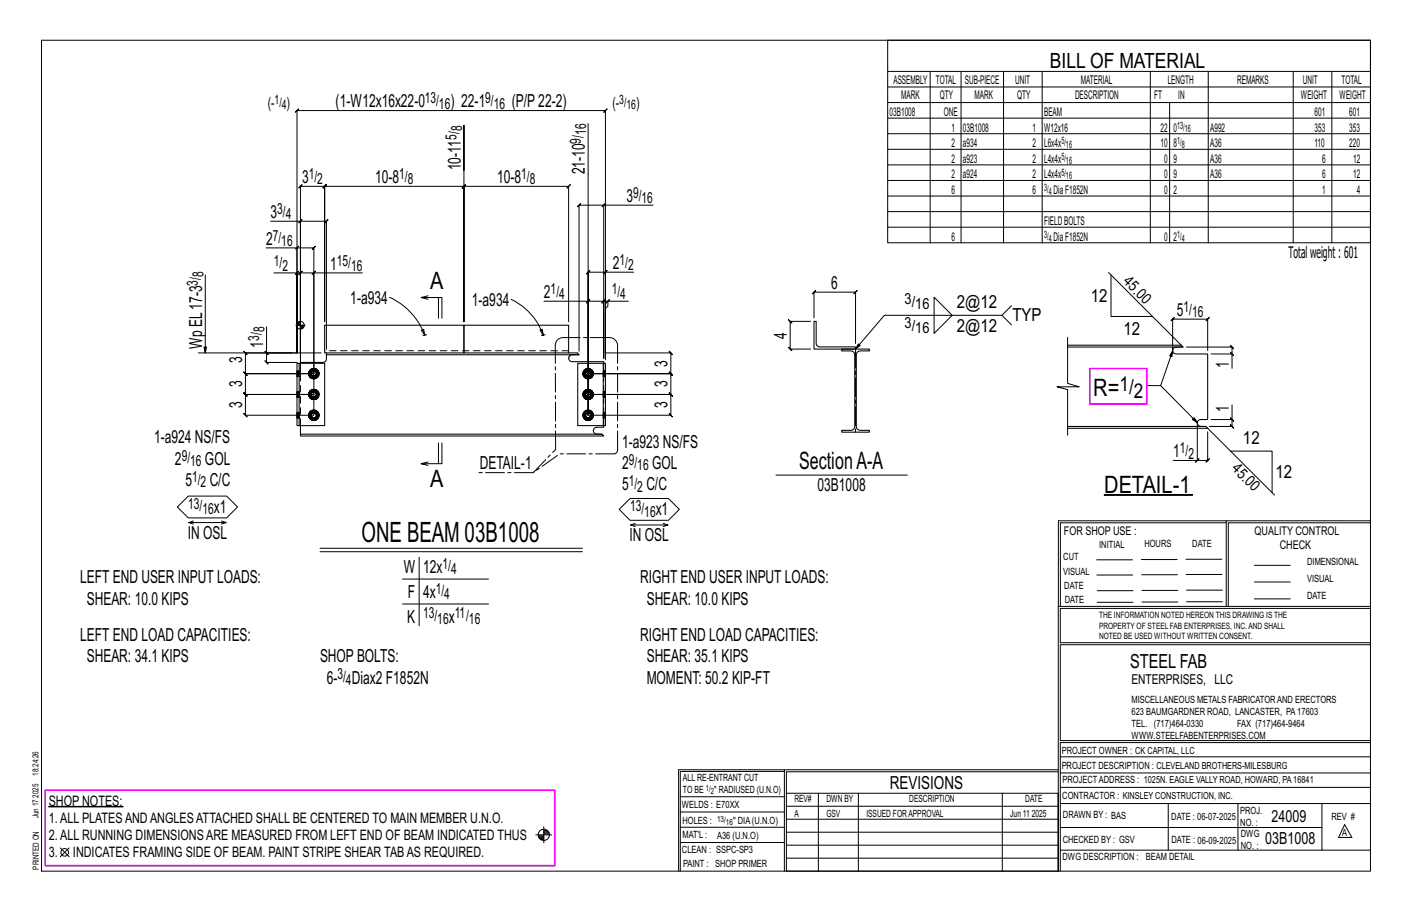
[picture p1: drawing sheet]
<svg xmlns="http://www.w3.org/2000/svg" width="432mm" height="279mm" viewBox="0 0 432 279" stroke-linecap="round" stroke-linejoin="round" font-family="sans-serif">
<path d="M337.7 151.2h27v.2h-27zM14.9 246.5h22.7v.2h-22.7z" fill="#000" stroke="#000" stroke-width=".31"/>
<g fill="none" stroke="#000" stroke-width=".31">
<path d="M12.7 12.3h406.4v254h-406.4zM271.5 12.3h147.6v61.9h-147.6zM179.9 37.8v89.1v-43.7l-.5 .5 1-1-.5 .5h5.2M271.5 21.8h147.6M271.5 26.6h147.6M271.5 31.4h147.6M271.5 36.1h147.6M284.5 21.8v52.4M293.9 21.8v52.4M306.9 21.8v52.4M318.7 21.8v52.4M351.8 21.8v52.4"/>
<path d="M357.7 31.4v42.8M369.5 21.8v52.4M395.5 21.8v52.4M407.3 21.8v52.4M141.9 52.1v-13.8v60.1M271.5 40.9h147.6M271.5 45.6h147.6M271.5 50.4h147.6M271.5 55.2h147.6M271.5 59.9h147.6M81.4 75.8h9.4v32.1v-24.5h-7M82.7 67.6h9.2v42.1"/>
<path d="M90.3 76.3l1-1zM90.8 75.8h5.2l-.5 .5 1-1-.5 .5v51.1h-20.9l.5 .5-1-1 .5 .5v-6.3l.5 .5-1-1 .5 .5h20.9h-20.9l.5 .5-1-1 .5 .5v-6.4l.5 .5-1-1 .5 .5h20.9v-30.8h14.9M91.9 67.6l-.5 .5 1-1zM91.9 67.6h7.9l-.5 .5 1-1-.5 .5v39.2M184.1 63.2l1-1zM184.6 62.7h-7.5l.5-.5-1 1 .5-.5v44.7M199.7 62.7h-15.1v46.8M271.5 64.7h147.6M271.5 69.5h147.6M62.8 84.1v23.8l-.4-1.8h.8l-.4 1.8M81.5 99.9v8h16.7M90.5 99.4h2.8"/>
<path d="M90.8 83.4l-.5 .5 1-1zM90.8 83.4h1.1l-.5 .5 1-1-.5 .5v30.8M90.8 98.9v.5M91 98.6v.8M91.2 98.4v1M91.5 98.3v1.1M91.7 98.3v1.1M91.9 98v8.8M92.1 99.4v1.2M92.3 99.4v1.1M92.5 99.4v1M92.7 99.4v.8"/>
<path d="M92.9 99.4v.5M96 83.4l.5-.5-1 1zM96 83.4h-4.1l.5-.5-1 1 .5-.5v24.5v-50.9l-.5 .5 1-1-.5 .5h7.4l-.5 .5 1-1-.5 .5v41.4v-41.4l-.5 .5 1-1-.5 .5h42.6l-.5 .5 1-1-.5 .5v41.4v-41.4l-.5 .5 1-1-.5 .5h32l-.5 .5 1-1-.5 .5v41.4M119.1 90.9a20.6 20.6 0 0 1 10.8 11.5M130.9 91.5l-2.1-.6h6.3v6.4M130.9 90.4l-2.1 .5M134.1 90.9v6.4M156.3 91.5a19.2 19.2 0 0 1 9.8 10.9M179.9 92.1l-.5 .5 1-1zM179.9 92.1h4.7l-.5 .5 1-1-.5 .5v17.4M185.1 83.2l.5-.5-1 1zM185.9 92.1h-1.3l.5-.5-1 1 .5-.5v17.4"/>
<path d="M186.4 91.6l-1 1zM192.2 92.1h-6.3v1.5l-.8 .7v15.7M193.8 83.2h-8.7v24.7h20l-.5-.5 1 1-.5-.5v6.3l-.5-.5 1 1-.5-.5h-25.2h25.2l-.5-.5 1 1-.5-.5v6.4l-.5-.5 1 1-.5-.5h-25.2h25.2l-.5-.5 1 1-.5-.5v6.3l-.5-.5 1 1-.5-.5h-25.2v-34.8h-13.6M247.9 98.2h-6.3l-.5-.5 1 1-.5-.5v8.5l-.5-.5 1 1-.5-.5h6.3M248.9 97.2v-7.9l-.5 .5 1-1-.5 .5h12.7l-.5 .5 1-1-.5 .5v15.7M285.7 90.9l5.5 5.5-5.5 5.5zM306.4 96.4l2.9 2.9M309.3 93.5l-2.9 2.9h-36l-8.8 10.3 .9-1.6 .6 .5-1.5 1.1M339 83.3l22.2 22.2M339.8 84v12.7h12.7M60.7 107.9h30.1v-74.1l-.5 .5 1-1-.5 .5h94.3l-.5 .5 1-1-.5 .5v74.1M81 107.4l1 1z"/>
<path d="M81.5 107.9v2.9l-.5-.5 1 1-.5-.5h9.3M89.2 107.9h-14.1l-.5-.5 1 1-.5-.5v6.3l-.5-.5 1 1-.5-.5h20.9M94.5 114.2h.5M94.6 113.7l.4 .1v.4M94.9 115.3l.5 .3M95 114.2v.4l-.4 .2M95 113.8l.3-.3-.4-.3a1.52 1.52 0 0 0 0 2.1l.4-.3-.3-.4M95.3 115l.3 .2-.2 .4 .6 .2M95.4 119.2l-.5 .3M95.4 112.8l-.5 .4M95.6 115.2l.4 .1v.5l.6-.2M96 119.1l-.6 .1 .2 .4-.3 .3"/>
<path d="M96 119.6h.4l.2-.4 .5 .3-.4 .4M96 112.7l-.6 .1 .2 .5-.3 .2M96 113.2l.4 .1 .2-.5 .5 .4-.4 .3M96.4 119.6l.3 .3 .3 .7h.5l-.1 .6M96.4 113.3l.3 .2 .3 .7h.5l-.1 .6M96.6 119.2l-.6-.1v.5h-.4M96.6 112.8l-.6-.1v.5l-.4 .1M96.7 115l.4 .3-.5 .3-.2-.4-.4 .1M96.9 114.6l.5 .2-.3 .5M97 114.2l-.3 .8-.3 .2M97.1 119.5l.3 .5-.5 .2M97.1 113.2l.3 .5-.5 .1"/>
<path d="M97.4 113.7l.1 .5M128.9 101l.7-.3 .3 1.7zM129.9 102.4l-.6 .1M130.5 102.4h-.6M165.1 100.9l.7-.2 .3 1.7zM166.1 102.4l-.6 .1M166.7 102.4h-.6M178.3 114.2h.5M178.4 113.7l.5 .1-.1 .4M178.8 115.3l.5 .3M178.8 114.2l.1 .4-.5 .2M178.9 113.8l.2-.3-.3-.3a1.52 1.52 0 0 0 0 2.1l.3-.3-.2-.4"/>
<path d="M179.1 115l.4 .2-.2 .4 .6 .2M179.3 112.8l-.5 .4M179.3 119.2l-.5 .3M179.5 115.2l.4 .1v.5l.5-.2M179.9 112.7l-.6 .1 .2 .5-.4 .2M179.9 113.2l.4 .1 .1-.5 .5 .4-.3 .3M179.9 119.1l-.6 .1 .2 .4-.4 .3M179.9 119.6h.4l.1-.4 .5 .3-.3 .4M180.3 113.3l.3 .2 .3 .7h.5l-.1 .6M180.3 119.6l.3 .3 .3 .7h.5l-.1 .6M180.4 112.8l-.5-.1v.5l-.4 .1M180.4 119.2l-.5-.1v.5h-.4"/>
<path d="M180.6 115l.3 .3-.5 .3-.1-.4-.4 .1M180.8 114.6l.5 .2-.4 .5M180.9 114.2l-.3 .8-.3 .2M180.9 113.2l.4 .5-.5 .1M180.9 119.5l.4 .5-.5 .2M181.3 113.7l.1 .5M326.5 103.1v14.1l3.5 1h-6.7l3.2 .9v13.9M354.9 117.9l11.3 11.3-1.5-1 .5-.5 1 1.5M358.6 107.2l-.9 1.6 .7 .2 .2-1.8-3.7 10.7h-4.2M362.8 106.1h14l-.5-.5 1 1-.5-.5v2.1M369.3 107.1v-9.5l.5-.5-1 1 .5-.5h-10.7l.5-.5-1 1 .5-.5v9.5M370.4 108.2h6.4v4.4"/>
<path d="M376.3 107.7l1 1zM94.5 126.9h.5M94.5 120.6h.5M94.6 126.4l.4 .1v.4M94.6 120l.4 .2v.4M94.9 128l.5 .3M94.9 121.7l.5 .3M95 126.9v.4l-.4 .2M95 120.6v.4l-.4 .2M95 126.5l.3-.3-.4-.3a1.52 1.52 0 0 0 0 2.1l.4-.3-.3-.4M95 120.2l.3-.3-.4-.4a1.52 1.52 0 0 0 0 2.2l.4-.4-.3-.3M95.3 127.7l.3 .2-.2 .4 .6 .2"/>
<path d="M95.3 121.3l.3 .2-.2 .5 .6 .1M95.4 125.5l-.5 .4M95.6 127.9l.4 .1v.5l.6-.2M95.6 121.5l.4 .1v.5l.6-.1M96 125.4l-.6 .1 .2 .5-.3 .2M96 125.9l.4 .1 .2-.5 .5 .4-.4 .3M96.4 126l.3 .2 .3 .7h.5l-.1 .6M96.6 125.5l-.6-.1v.5l-.4 .1M96.7 127.7l.4 .3-.5 .3-.2-.4-.4 .1M96.7 121.3l.4 .4-.5 .3-.2-.5-.4 .1M96.9 127.3l.5 .2-.3 .5M96.9 121l.5 .2-.3 .5"/>
<path d="M97 126.9l-.3 .8-.3 .2M97 120.6l-.3 .7-.3 .2M97.1 125.9l.3 .5-.5 .1M97.4 126.4l.1 .5M97.4 120l.1 .6M134.1 135.4v6.3M135.1 135.4v6.3h-6.3l2.1 .6M178.3 126.9h.5M178.3 120.6h.5M178.4 120l.5 .2-.1 .4M178.4 126.4l.5 .1-.1 .4M178.8 121.7l.5 .3"/>
<path d="M178.8 128l.5 .3M178.8 120.6l.1 .4-.5 .2M178.8 126.9l.1 .4-.5 .2M178.9 120.2l.2-.3-.3-.4a1.52 1.52 0 0 0 0 2.2l.3-.4-.2-.3M178.9 126.5l.2-.3-.3-.3a1.52 1.52 0 0 0 0 2.1l.3-.3-.2-.4M179.1 121.3l.4 .2-.2 .5 .6 .1M179.1 127.7l.4 .2-.2 .4 .6 .2M179.3 125.5l-.5 .4M179.5 121.5l.4 .1v.5l.5-.1M179.5 127.9l.4 .1v.5l.5-.2M179.9 125.4l-.6 .1 .2 .5-.4 .2M179.9 125.9l.4 .1 .1-.5 .5 .4-.3 .3"/>
<path d="M180.3 126l.3 .2 .3 .7h.5l-.1 .6M180.4 125.5l-.5-.1v.5l-.4 .1M180.6 121.3l.3 .4-.5 .3-.1-.5-.4 .1M180.6 127.7l.3 .3-.5 .3-.1-.4-.4 .1M180.8 121l.5 .2-.4 .5M180.8 127.3l.5 .2-.4 .5M180.9 120.6l-.3 .7-.3 .2M180.9 126.9l-.3 .8-.3 .2M180.9 125.9l.4 .5-.5 .1M181.3 120l.1 .6M181.3 126.4l.1 .5M366.1 129.3v11.5h-7.3"/>
<path d="M369.3 132v8.8l.5-.5-1 1 .5-.5h-3.2M369.3 130.9l20.5 20.5M376.3 127.7l1 1zM376.3 137.9h12.7v12.7M376.8 123.8v4.4h-6.4M376.8 128.2v2.2l-.5-.5 1 1-.5-.5h-7M54.2 155l3.4-3.4h11.7l3.3 3.4-3.3 3.3h-11.7zM57.7 159.7h11.5l-1.5 .5M59.2 159.3l-1.5 .4 1.5 .5M67.7 159.3l1.5 .4M130.9 141.2l-2.1 .5M189.3 155.7l3.4-3.3h11.7l3.3 3.3-3.3 3.3h-11.7z"/>
<path d="M237.3 145.2h40.2M365.6 141.3l1-1zM375 159.8h-50.7v25.6M375 159.2h-51.3l-.1 107.1M419.1 159.2h-44.1v26.2M419.1 159.8h-43.5v25.6M97.9 167.6h80.2M97.9 168.7h80.2M123.1 177h26.3M128.2 170.3v21M192.8 160.5h11.5l-1.5 .5M194.3 160l-1.5 .5 1.5 .5"/>
<path d="M202.8 160l1.5 .5M335.4 171.1h10.9M335.4 175.8h11M349 171h11M349.1 175.7h11M362.7 171h10.9M362.7 175.6h11M383.6 172.8h11M383.6 177.9h11M123.1 184.6h26.3M323.7 185.4h95.4M335.5 184.1h11"/>
<path d="M335.5 180.6h11M349.2 184h11M349.2 180.5h11M362.9 180.4h10.9M362.9 184h10.9M383.6 183.1h11M419.1 186h-94.9v10.5h94.9M419.1 197.1h-94.9v29.3h94.9v.6h-94.9v39.3M239.9 235.8h-31.9v30.5M239.9 235.3h-32.4v31M323.6 235.3h-83.7v31M323.6 235.9h-83.1v6.6"/>
<path d="M324.2 236.3h94.9M324.2 231.4h94.9M18.4 259.2l2.7 2.7M21.1 259.2l-2.7 2.7M163.8 255.2h5M164.6 255.5h1.7M164.7 255.8h1.6M164.8 256.1h1.5M165 256.4h1.3M165.4 256.6h.9M166.3 252.8v4.9M166.3 254.1h1.3"/>
<path d="M166.3 253.8h.9M166.3 254.6h1.6M166.3 254.3h1.5M166.3 254.9h1.7M208 252.9h31.9M208 257.5h31.9M208 243.6h31.9M208 248.2h31.9M240.5 242.5h83.1v23.8h-83.1zM240.5 258.4h83.1M240.5 254.4h83.1M240.5 250.4h83.1"/>
<path d="M240.5 246.5h83.1M250.3 242.5v23.8M262.5 242.5v23.8M306.5 242.5v23.8M324.2 253h80.1M324.2 245.6h94.9M324.2 259.9h94.9M324.2 240.7h94.9M357.3 245.6v14.3M378.6 245.6v14.3M404.3 245.6v14.3M411.2 252.1l2.2 3.9h-4z"/>
<path d="M240.5 262.3h83.1"/>
<circle cx="91.9" cy="99.4" r="1.16"/>
<circle cx="166.3" cy="255.2" r="1.71"/>
<circle cx="19.8" cy="260.6" r="1.17"/>
</g>
<path d="M333.3 112.7h17.4v10.8h-17.4zM13.8 241.6h155.8v23h-155.8z" fill="none" stroke="#f0f" stroke-width=".5"/>
<g fill="none" stroke="#000" stroke-width=".32">
<path d="M99.3 99.4h42.6v8.5h-42.6zM141.9 99.4h32v8.5h-32zM248.9 98.2h.7v6.8a1.06 1.06 0 0 0 1 1h11v.7h-12.7zM90.8 111.1h.7v19h-.7zM91.5 111.1h7.8v19h-7.8M99.8 107.9v.5h77.3l-.6-.5h-2.6M99.8 108.4v1.3a1.06 1.06 0 0 1-1 1.1h-6.9v.3M177.1 108.4h-2.1a1.06 1.06 0 0 0-1.1 1.1 1.06 1.06 0 0 0 1.1 1.1h9.6v.5M184.5 111.1h.6v19h-.6zM184.5 111.1h-7.8v19h7.8M257.4 106.7h8.5v.6h-2.9a1.16 1.16 0 0 0-1.1 1.1v22a1.16 1.16 0 0 0 1.1 1.1h2.9v.6h-8.5v-.6h2.8a1.16 1.16 0 0 0 1.2-1.1v-22a1.16 1.16 0 0 0-1.2-1.1h-2.8zM326.5 105.5h34.7l.6 .6h-35.3"/>
<path d="M361.8 106.1h-2.1a1.06 1.06 0 0 0-1.1 1 1.06 1.06 0 0 0 1.1 1.1h9.6v20h-2.1a1.06 1.06 0 0 0-1.1 1.1 1.06 1.06 0 0 0 1.1 1.1h1.6M91.9 132.7h92.2l.5 .6h-92.7zM91.9 130.1v2.6M184.6 130.1v.5h-2.1a1.06 1.06 0 0 0-1.1 1.1 1.06 1.06 0 0 0 1.1 1h1.6M326.5 130.4h42.3l.5 .5h-42.8"/>
</g>
<g fill="none" stroke="#000" stroke-width=".31" stroke-dasharray="2 1.4">
<path d="M90.8 120v-.2h.7v.2M90.8 119.8h.7M90.8 115l.7 .1zM90.8 115v-.2M90.8 114.6v.2h.7v.2M90.8 114.2v-.3h.7v.3M90.8 113.9v-.3h.7v.3M90.8 113.6v-.2h.7v.2M90.8 113.4h.7M91.5 114.6v-.4h-.7v.4h.7v.2M91.9 111.1v19M94.4 114.2l.1 .6z"/>
<path d="M94.5 114.2l.1 .6zM94.5 114.2l.7-1.3-.7 1.3 .7 1.4-.7-1.4h.5M94.5 120l-.1 .6zM94.5 113.6l-.1 .6zM94.5 114.8l.4 .6zM94.6 114.8l.4-.2v-.4M94.6 113.7l.4 .1v.4M94.9 119.5l-.4 .5zM94.9 119.5l.5-.4zM94.9 113.1l-.4 .5zM94.9 115.4l.5 .3zM94.9 113.1l.5-.3z"/>
<path d="M94.9 119.5l.5-.3zM94.9 119.5l.5-.3M94.9 115.3l.5 .3zM94.9 115.3l.5 .3M94.9 113.2l.5-.4zM94.9 113.2l.5-.4M95 114.6l.6 .6M95 113.8l.6-.5M95.2 114.2l.1 .4zM95.2 119.3h1.5zM95.2 115.6h1.5zM95.2 112.9h1.5z"/>
<path d="M95.3 119.9l-.4-.4-.4 1.1 .1-.6v1.2l.3 .5-.3-.5 .3 .5 .4-.4M95.3 113.5l-.4-.3-.4 1 .1-.5v1.1l.3 .5-.3-.5 .3 .5 .4-.3M95.3 113.8l-.1 .4zM95.3 114.6l.3 .3zM95.3 113.8l.3-.3zM95.4 119.1l.6-.1zM95.4 115.7l.6 .1zM95.4 112.8l.6-.2zM95.6 119.9l.4-.1zM95.6 115.2l.4 .1v.5l-.6-.2 .6 .2-.6-.2zM95.6 114.9l.4 .1zM95.6 113.5l.4-.1z"/>
<path d="M96 119.1l-.6 .1 .6-.1-.6 .1 .2 .4h.4M96 119.8l.4 .1zM96 119.1l.6 .1-.6-.1 .6 .1-.2 .4h-.4zM96 119l.6 .1zM96 112.7l-.6 .1 .6-.1-.6 .1 .2 .5 .4-.1M96 115.8l.6-.1zM96 115.8l.6-.2zM96 115.8l.6-.2M96 115.3l.4-.1 .2 .4M96 115l.4-.1zM96 113.4l.4 .1zM96 112.7l.6 .1-.6-.1 .6 .1-.2 .5-.4-.1z"/>
<path d="M96 112.6l.6 .2zM96.4 119.9l.3 .3zM96.4 119.6l.3 .3M96.4 115.2l.3-.2M96.4 114.9l.3-.3zM96.4 113.5l.3 .3zM96.4 113.3l.3 .2M96.6 119.2l.5 .3zM96.6 119.2l.5 .3M96.6 115.6l.5-.3zM96.6 115.6l.5-.3M96.6 112.8l.5 .4z"/>
<path d="M96.6 112.8l.5 .4M96.6 119.1l.5 .4zM96.6 115.7l.5-.3zM96.6 112.8l.5 .3zM96.7 113.8l.1 .4zM96.7 119.3l.8 1.3zM96.7 112.9l.8 1.3zM96.8 114.2l-.1 .4zM96.9 114.6l.5 .2-.3 .5M96.9 113.8l.5-.1-.3-.5M97.1 119.5l-.4 .4 .3 .7h.5l-.1 .6M97.1 115.3l-.4-.3 .3-.8"/>
<path d="M97.1 113.2l-.4 .3 .3 .7h.5l-.1 .6M97.1 119.5l.4 .5zM97.1 113.1l.4 .5zM97.4 113.7l.1 .5zM97.4 113.7l.1 .5M97.5 120l.1 .6zM97.5 114.8l-.4 .6zM97.5 113.6l.1 .6zM97.5 114.2l-.8 1.4zM97.6 114.2l-.1 .6zM173.9 107.2h-74.6M178.3 114.2l.1 .6z"/>
<path d="M178.3 114.2l.8-1.3-.8 1.3 .8 1.4-.8-1.4h.5M178.4 113.6l-.1 .6zM178.4 114.8l.3 .6zM178.4 120l-.1 .6zM178.4 114.8l.5-.2-.1-.4M178.4 113.7l.5 .1-.1 .4M178.7 113.1l-.3 .5zM178.7 115.4l.5 .3zM178.7 113.1l.5-.3zM178.7 119.5l-.3 .5zM178.7 119.5l.5-.4zM178.8 115.3l.5 .3z"/>
<path d="M178.8 115.3l.5 .3M178.8 113.2l.5-.4zM178.8 113.2l.5-.4M178.8 119.5l.5-.3zM178.8 119.5l.5-.3M178.9 114.6l.6 .6M178.9 113.8l.6-.5M179.1 114.2l.1 .4zM179.1 115.6h1.5zM179.1 112.9h1.5zM179.1 119.3h1.5zM179.1 113.5l-.3-.3-.5 1 .1-.5v1.1l.4 .5-.4-.5 .4 .5 .3-.3"/>
<path d="M179.1 119.9l-.3-.4-.5 1.1 .1-.6v1.2l.4 .5-.4-.5 .4 .5 .3-.4M179.2 113.8l-.1 .4zM179.2 114.6l.3 .3zM179.2 113.8l.3-.3zM179.2 115.7l.7 .1zM179.2 112.8l.7-.2zM179.2 119.1l.7-.1zM179.5 115.2l.4 .1v.5l-.6-.2 .6 .2-.6-.2zM179.5 114.9l.4 .1zM179.5 113.5l.4-.1zM179.5 119.9l.4-.1zM179.9 112.7l-.6 .1 .6-.1-.6 .1 .2 .5 .4-.1"/>
<path d="M179.9 115.8l.6-.1zM179.9 115.8l.5-.2zM179.9 115.8l.5-.2M179.9 115.3l.4-.1 .1 .4M179.9 115l.4-.1zM179.9 113.4l.4 .1zM179.9 112.7l.5 .1-.5-.1 .5 .1-.1 .5-.4-.1zM179.9 112.6l.6 .2zM179.9 119.1l-.6 .1 .6-.1-.6 .1 .2 .4h.4M179.9 119.8l.4 .1zM179.9 119.1l.5 .1-.5-.1 .5 .1-.1 .4h-.4zM179.9 119l.6 .1z"/>
<path d="M180.3 115.2l.3-.2M180.3 114.9l.2-.3zM180.3 113.5l.2 .3zM180.3 113.3l.3 .2M180.3 119.9l.2 .3zM180.3 119.6l.3 .3M180.4 115.6l.5-.3zM180.4 115.6l.5-.3M180.4 112.8l.5 .4zM180.4 112.8l.5 .4M180.4 119.2l.5 .3zM180.4 119.2l.5 .3"/>
<path d="M180.5 115.7l.5-.3zM180.5 112.8l.5 .3zM180.5 119.1l.5 .4zM180.5 113.8l.1 .4zM180.6 112.9l.8 1.3zM180.6 119.3l.8 1.3zM180.6 114.2l-.1 .4zM180.8 114.6l.5 .2-.4 .5M180.8 113.8l.5-.1-.4-.5M180.9 115.3l-.3-.3 .3-.8M180.9 113.2l-.3 .3 .3 .7h.5l-.1 .6M180.9 119.5l-.3 .4 .3 .7h.5l-.1 .6"/>
<path d="M181 113.1l.3 .5zM181 119.5l.3 .5zM181.3 113.7l.1 .5zM181.3 113.7l.1 .5M181.3 114.8l-.3 .6zM181.3 113.6l.1 .6zM181.3 120l.1 .6zM181.4 114.2l-.8 1.4zM181.4 114.2l-.1 .6zM184.5 113.4h.7zM184.5 113.9v.3h.7v-.3h-.7v-.3M184.5 119.7l.7 .1z"/>
<path d="M185.2 113.4v.2M185.2 113.9v-.3h-.7v-.2M185.2 114.2v.4h-.7v-.4M185.2 114.6v.2h-.7v-.2M185.2 114.8v.2h-.7v-.2M185.2 115h-.7M185.2 119.8v.2M90.8 127.7l.7 .1zM90.8 127.7v-.2M90.8 127.3v.2h.7v.2M90.8 126.9v-.3h.7v.3M90.8 126.6v-.3h.7v.3"/>
<path d="M90.8 126.3v-.2h.7v.2M90.8 126.1h.7M90.8 121.4h.7zM90.8 121.4v-.2M90.8 120.9v.3h.7v.2M90.8 120.6v-.3h.7v.3M90.8 120.3v-.3h.7v.3M91.5 127.3v-.4h-.7v.4h.7v.2M91.5 120.9v-.3h-.7v.3h.7v.3M94.4 126.9l.1 .6zM94.4 120.6l.1 .6zM94.5 126.9l.1 .6z"/>
<path d="M94.5 126.9l.7-1.3-.7 1.3 .7 1.4-.7-1.4h.5M94.5 120.6l.1 .6zM94.5 120.6l.7-1.3-.7 1.3 .7 1.3-.7-1.3h.5M94.5 126.3l-.1 .6zM94.5 127.5l.4 .6zM94.5 121.2l.4 .5zM94.6 127.5l.4-.2v-.4M94.6 126.4l.4 .1v.4M94.6 121.2l.4-.2v-.4M94.6 120l.4 .2v.4M94.9 125.8l-.4 .5zM94.9 128.1l.5 .3z"/>
<path d="M94.9 125.8l.5-.3zM94.9 121.7l.5 .4zM94.9 128l.5 .3zM94.9 128l.5 .3M94.9 125.9l.5-.4zM94.9 125.9l.5-.4M94.9 121.7l.5 .3zM94.9 121.7l.5 .3M95 127.3l.6 .6M95 126.5l.6-.5M95 121l.6 .5M95 120.2l.6-.6"/>
<path d="M95.2 126.9l.1 .4zM95.2 120.6l.1 .4zM95.2 128.3h1.5zM95.2 125.6h1.5zM95.2 121.9h1.5zM95.3 126.2l-.4-.3-.4 1 .1-.5v1.1l.3 .5-.3-.5 .3 .5 .4-.3M95.3 126.5l-.1 .4zM95.3 127.3l.3 .3zM95.3 126.5l.3-.3zM95.3 120.2l-.1 .4zM95.3 121l.3 .3zM95.3 120.2l.3-.3z"/>
<path d="M95.4 128.4l.6 .1zM95.4 125.5l.6-.2zM95.4 122.1l.6 .1zM95.6 127.9l.4 .1v.5l-.6-.2 .6 .2-.6-.2zM95.6 127.6l.4 .1zM95.6 126.2l.4-.1zM95.6 121.5l.4 .1v.5l-.6-.1 .6 .1-.6-.1zM95.6 121.3l.4 .1zM96 125.4l-.6 .1 .6-.1-.6 .1 .2 .5 .4-.1M96 128.5l.6-.1zM96 128.5l.6-.2zM96 128.5l.6-.2"/>
<path d="M96 128l.4-.1 .2 .4M96 127.7l.4-.1zM96 126.1l.4 .1zM96 125.4l.6 .1-.6-.1 .6 .1-.2 .5-.4-.1zM96 125.3l.6 .2zM96 122.2l.6-.1zM96 122.1l.6-.1zM96 122.1l.6-.1M96 121.6l.4-.1 .2 .5M96 121.4l.4-.1zM96.4 127.9l.3-.2M96.4 127.6l.3-.3z"/>
<path d="M96.4 126.2l.3 .3zM96.4 126l.3 .2M96.4 121.5l.3-.2M96.4 121.3l.3-.3zM96.6 128.3l.5-.3zM96.6 128.3l.5-.3M96.6 125.5l.5 .4zM96.6 125.5l.5 .4M96.6 122l.5-.3zM96.6 122l.5-.3M96.6 128.4l.5-.3zM96.6 125.5l.5 .3z"/>
<path d="M96.6 122.1l.5-.4zM96.7 126.5l.1 .4zM96.7 120.2l.1 .4zM96.7 125.6l.8 1.3zM96.8 126.9l-.1 .4zM96.8 120.6l-.1 .4zM96.9 127.3l.5 .2-.3 .5M96.9 126.5l.5-.1-.3-.5M96.9 121l.5 .2-.3 .5M96.9 120.2l.5-.2-.3-.5M97.1 128l-.4-.3 .3-.8M97.1 125.9l-.4 .3 .3 .7h.5l-.1 .6"/>
<path d="M97.1 121.7l-.4-.4 .3-.7M97.1 125.8l.4 .5zM97.4 126.4l.1 .5zM97.4 126.4l.1 .5M97.4 120l.1 .6zM97.4 120l.1 .6M97.5 127.5l-.4 .6zM97.5 126.3l.1 .6zM97.5 121.2l-.4 .5zM97.5 126.9l-.8 1.4zM97.5 120.6l-.8 1.3zM97.6 126.9l-.1 .6z"/>
<path d="M97.6 120.6l-.1 .6zM178.3 120.6l.1 .6zM178.3 126.9l.1 .6zM178.3 120.6l.8-1.3-.8 1.3 .8 1.3-.8-1.3h.5M178.3 126.9l.8-1.3-.8 1.3 .8 1.4-.8-1.4h.5M178.4 121.2l.3 .5zM178.4 126.3l-.1 .6zM178.4 127.5l.3 .6zM178.4 121.2l.5-.2-.1-.4M178.4 120l.5 .2-.1 .4M178.4 127.5l.5-.2-.1-.4M178.4 126.4l.5 .1-.1 .4"/>
<path d="M178.7 121.7l.5 .4zM178.7 125.8l-.3 .5zM178.7 128.1l.5 .3zM178.7 125.8l.5-.3zM178.8 121.7l.5 .3zM178.8 121.7l.5 .3M178.8 128l.5 .3zM178.8 128l.5 .3M178.8 125.9l.5-.4zM178.8 125.9l.5-.4M178.9 121l.6 .5M178.9 120.2l.6-.6"/>
<path d="M178.9 127.3l.6 .6M178.9 126.5l.6-.5M179.1 120.6l.1 .4zM179.1 126.9l.1 .4zM179.1 121.9h1.5zM179.1 128.3h1.5zM179.1 125.6h1.5zM179.1 126.2l-.3-.3-.5 1 .1-.5v1.1l.4 .5-.4-.5 .4 .5 .3-.3M179.2 120.2l-.1 .4zM179.2 121l.3 .3zM179.2 120.2l.3-.3zM179.2 126.5l-.1 .4z"/>
<path d="M179.2 127.3l.3 .3zM179.2 126.5l.3-.3zM179.2 122.1l.7 .1zM179.2 128.4l.7 .1zM179.2 125.5l.7-.2zM179.5 121.5l.4 .1v.5l-.6-.1 .6 .1-.6-.1zM179.5 121.3l.4 .1zM179.5 127.9l.4 .1v.5l-.6-.2 .6 .2-.6-.2zM179.5 127.6l.4 .1zM179.5 126.2l.4-.1zM179.9 122.2l.6-.1zM179.9 122.1l.5-.1z"/>
<path d="M179.9 122.1l.5-.1M179.9 121.6l.4-.1 .1 .5M179.9 121.4l.4-.1zM179.9 125.4l-.6 .1 .6-.1-.6 .1 .2 .5 .4-.1M179.9 128.5l.6-.1zM179.9 128.5l.5-.2zM179.9 128.5l.5-.2M179.9 128l.4-.1 .1 .4M179.9 127.7l.4-.1zM179.9 126.1l.4 .1zM179.9 125.4l.5 .1-.5-.1 .5 .1-.1 .5-.4-.1zM179.9 125.3l.6 .2z"/>
<path d="M180.3 121.5l.3-.2M180.3 121.3l.2-.3zM180.3 127.9l.3-.2M180.3 127.6l.2-.3zM180.3 126.2l.2 .3zM180.3 126l.3 .2M180.4 122l.5-.3zM180.4 122l.5-.3M180.4 128.3l.5-.3zM180.4 128.3l.5-.3M180.4 125.5l.5 .4zM180.4 125.5l.5 .4"/>
<path d="M180.5 122.1l.5-.4zM180.5 128.4l.5-.3zM180.5 125.5l.5 .3zM180.5 120.2l.1 .4zM180.5 126.5l.1 .4zM180.6 125.6l.8 1.3zM180.6 120.6l-.1 .4zM180.6 126.9l-.1 .4zM180.8 121l.5 .2-.4 .5M180.8 120.2l.5-.2-.4-.5M180.8 127.3l.5 .2-.4 .5M180.8 126.5l.5-.1-.4-.5"/>
<path d="M180.9 121.7l-.3-.4 .3-.7M180.9 128l-.3-.3 .3-.8M180.9 125.9l-.3 .3 .3 .7h.5l-.1 .6M181 125.8l.3 .5zM181.3 120l.1 .6M181.3 126.4l.1 .5zM181.3 126.4l.1 .5M181.3 121.2l-.3 .5zM181.3 127.5l-.3 .6zM181.3 126.3l.1 .6zM181.4 120.6l-.8 1.3zM181.4 126.9l-.8 1.4z"/>
<path d="M181.4 120.6l-.1 .6zM181.4 126.9l-.1 .6zM184.5 120.3v.3h.7v-.3h-.7v-.3M184.5 126.1h.7zM184.5 126.6v.3h.7v-.3h-.7v-.3M184.6 130.1v-19M185.2 120.3v-.3h-.7v-.2M185.2 120.6v.3h-.7v-.3M185.2 120.9v.3h-.7v-.3M185.2 121.2v.2h-.7v-.2M185.2 121.4h-.7M185.2 126.1v.2"/>
<path d="M185.2 126.6v-.3h-.7v-.2M185.2 126.9v.4h-.7v-.4M185.2 127.3v.2h-.7v-.2M185.2 127.5v.2h-.7v-.2M185.2 127.7h-.7"/>
</g>
<path d="M172.2 103.2a2.38 2.38 0 0 0-2.4 2.4M186.2 103.2h-14M188.9 105.6a2.5 2.5 0 0 0-2.7-2.4M261.6 106.7v25.4M169.9 137.5l-.1-31.9M187.9 138.7h-16.7l-8.1 5.8 6.7-7M187.9 138.7l.8-.5 .2-.7M188.9 137.5v-31.9M163.1 144.5h-17" fill="none" stroke="#000" stroke-width=".31" stroke-dasharray="5.8 1 1 1"/>
<text font-size="8.6" x="110.6" y="165.6">ONE BEAM 03B1008</text>
<g font-size="7.3">
<text x="131.6" y="88.5">A</text>
<text x="334.3" y="121.1">R=</text>
<text x="244.4" y="143.5">SectionA-A</text>
<text x="131.6" y="148.9">A</text>
<text x="337.7" y="150.8">DETAIL-1</text>
</g>
<text font-size="6.4" x="321.1" y="20.7">BILL OF MATERIAL</text>
<g font-size="6.2">
<text x="342.4" y="119.4">1/</text>
<text x="346.7" y="121.6">2</text>
</g>
<text font-size="5.9" x="345.6" y="204.1">STEEL FAB</text>
<g font-size="5.5">
<text x="102.6" y="32.8">(1-W12x16x22-0</text>
<text x="137.7" y="32.8">) 22-1</text>
<text x="156.5" y="32.8">(P/P22-2)</text>
<text x="140.9" y="52.1" transform="rotate(-90 140.9 52.1)">10-11</text>
<text x="178.9" y="53.3" transform="rotate(-90 178.9 53.3)">21-10</text>
<text x="92.4" y="56">3</text>
<text x="114.7" y="56">10-8</text>
<text x="152" y="56">10-8</text>
<text x="191.5" y="61.7">3</text>
<text x="82.7" y="66.6">3</text>
<text x="81.4" y="74.8">2</text>
<text x="101" y="82.4">1</text>
<text x="187.4" y="82.2">2</text>
<text x="254.2" y="88.3">6</text>
<text x="107.1" y="92.8">1-a934</text>
<text x="144.3" y="93.4">1-a934</text>
<text x="166.3" y="91.1">2</text>
<text x="292.6" y="94.2">2@12</text>
<text x="333.6" y="92.2">12</text>
<text x="292.6" y="101.5">2@12</text>
<text x="309.6" y="98.2">TYP</text>
<text x="359.9" y="96.6">5</text>
<text x="61.8" y="106.8" transform="rotate(-90 61.8 106.8)">Wp EL17-3</text>
<text x="80.5" y="106.3" transform="rotate(-90 80.5 106.3)">1</text>
<text x="240.6" y="103.5" transform="rotate(-90 240.6 103.5)">4</text>
<text x="343.5" y="102.3">12</text>
<text x="74.1" y="111" transform="rotate(-90 74.1 111)">3</text>
<text x="204.2" y="112.1" transform="rotate(-90 204.2 112.1)">3</text>
<text x="375.8" y="112.6" transform="rotate(-90 375.8 112.6)">1</text>
<text x="74.1" y="118.4" transform="rotate(-90 74.1 118.4)">3</text>
<text x="204.2" y="118.4" transform="rotate(-90 204.2 118.4)">3</text>
<text x="74.1" y="124.8" transform="rotate(-90 74.1 124.8)">3</text>
<text x="204.2" y="124.8" transform="rotate(-90 204.2 124.8)">3</text>
<text x="375.8" y="125.8" transform="rotate(-90 375.8 125.8)">1</text>
<text x="47.1" y="135.5">1-a924 NS/FS</text>
<text x="190.2" y="136.8">1-a923 NS/FS</text>
<text x="380.1" y="135.9">12</text>
<text x="53.5" y="142.1">2</text>
<text x="62.7" y="142.1">GOL</text>
<text x="146.7" y="143.3">DETAIL-1</text>
<text x="190.2" y="143.3">2</text>
<text x="199.4" y="143.3">GOL</text>
<text x="358.8" y="139.8">1</text>
<text x="56.7" y="148.6">5</text>
<text x="64.1" y="148.6">C/C</text>
<text x="190.2" y="149.9">5</text>
<text x="197.7" y="149.9">C/C</text>
<text x="390.1" y="146">12</text>
<text x="250" y="150.2">03B1008</text>
<text x="65.4" y="156.8">x1</text>
<text x="200.5" y="157.5">x1</text>
<text x="57.4" y="164.8">IN OSL</text>
<text x="192.5" y="165.5">IN OSL</text>
<text x="24.5" y="178.3">LEFT END USER INPUT LOADS:</text>
<text x="123.5" y="175.1">W</text>
<text x="129.4" y="175.1">12x</text>
<text x="195.7" y="178.3">RIGHT END USER INPUT LOADS:</text>
<text x="26.6" y="184.8">SHEAR: 10.0 KIPS</text>
<text x="124.7" y="182.7">F</text>
<text x="129.4" y="182.7">4x</text>
<text x="197.8" y="184.8">SHEAR: 10.0 KIPS</text>
<text x="124.5" y="190.3">K</text>
<text x="137.2" y="190.3">x</text>
<text x="24.5" y="195.9">LEFT END LOAD CAPACITIES:</text>
<text x="195.7" y="195.9">RIGHT END LOAD CAPACITIES:</text>
<text x="26.6" y="202.5">SHEAR: 34.1 KIPS</text>
<text x="97.9" y="202.4">SHOPBOLTS:</text>
<text x="197.8" y="202.5">SHEAR: 35.1 KIPS</text>
<text x="99.9" y="208.9">6-</text>
<text x="107.6" y="208.9">Diax2 F1852N</text>
<text x="197.8" y="209">MOMENT: 50.2 KIP-FT</text>
<text x="272.2" y="241.1">REVISIONS</text>
</g>
<g font-size="5.1">
<text x="388.9" y="251.3">24009</text>
<text x="386.9" y="258.1">03B1008</text>
</g>
<text font-size="4.9" x="394" y="79">Totalweight : 601</text>
<g font-size="4.7">
<text x="81.9" y="33">(-</text>
<text x="87.7" y="33">)</text>
<text x="129.9" y="31.6">13/</text>
<text x="134.2" y="33.2">16</text>
<text x="148.4" y="31.6">9/</text>
<text x="151" y="33.2">16</text>
<text x="187.3" y="33">(-</text>
<text x="194.5" y="33">)</text>
<text x="141.3" y="40" transform="rotate(-90 141.3 40)">8</text>
<text x="179.3" y="41.3" transform="rotate(-90 179.3 41.3)">16</text>
<text x="139.6" y="42.6" transform="rotate(-90 139.6 42.6)">5/</text>
<text x="177.6" y="43.9" transform="rotate(-90 177.6 43.9)">9/</text>
<text x="94.4" y="54.7">1/</text>
<text x="97" y="56.4">2</text>
<text x="122.1" y="54.7">1/</text>
<text x="124.7" y="56.4">8</text>
<text x="159.4" y="54.7">1/</text>
<text x="162" y="56.4">8</text>
<text x="84.8" y="65.4">3/</text>
<text x="193.6" y="60.5">9/</text>
<text x="196.2" y="62.1">16</text>
<text x="87.4" y="67.1">4</text>
<text x="83.4" y="73.5">7/</text>
<text x="86" y="75.2">16</text>
<text x="83.8" y="81.2">1/</text>
<text x="86.4" y="82.8">2</text>
<text x="103" y="81.2">15/</text>
<text x="107.4" y="82.8">16</text>
<text x="189.4" y="81">1/</text>
<text x="192.1" y="82.6">2</text>
<text x="60.5" y="87.4" transform="rotate(-90 60.5 87.4)">3/</text>
<text x="62.2" y="84.7" transform="rotate(-90 62.2 84.7)">8</text>
<text x="168.4" y="89.8">1/</text>
<text x="187.1" y="89.8">1/</text>
<text x="343.2" y="86.3" transform="rotate(45 343.2 86.3)">45.0</text>
<text x="171" y="91.5">4</text>
<text x="189.7" y="91.5">4</text>
<text x="276.6" y="92.9">3/</text>
<text x="279.9" y="94.6">16</text>
<text x="361.9" y="95.3">1/</text>
<text x="80.9" y="101.6" transform="rotate(-90 80.9 101.6)">8</text>
<text x="276.6" y="100.2">3/</text>
<text x="279.9" y="101.9">16</text>
<text x="364.5" y="97">16</text>
<text x="79.3" y="104.2" transform="rotate(-90 79.3 104.2)">3/</text>
<text x="55.6" y="140.8">9/</text>
<text x="58.2" y="142.5">16</text>
<text x="192.3" y="142.1">9/</text>
<text x="194.9" y="143.8">16</text>
<text x="360.8" y="138.5">1/</text>
<text x="363.4" y="140.2">2</text>
<text x="376.5" y="143.5" transform="rotate(45 376.5 143.5)">45.0</text>
<text x="58.7" y="147.3">1/</text>
<text x="61.4" y="149">2</text>
<text x="192.3" y="148.6">1/</text>
<text x="57.6" y="155.5">13/</text>
<text x="194.9" y="150.3">2</text>
<text x="61.9" y="157.2">16</text>
<text x="192.7" y="156.2">13/</text>
<text x="197" y="157.9">16</text>
<text x="135.3" y="173.8">1/</text>
<text x="137.9" y="175.5">4</text>
<text x="133.3" y="181.4">1/</text>
<text x="135.9" y="183.1">4</text>
<text x="129.4" y="189.1">13/</text>
<text x="133.7" y="190.7">16</text>
<text x="139.1" y="189.1">11/</text>
<text x="143.4" y="190.7">16</text>
<text x="103.2" y="207.7">3/</text>
<text x="105.8" y="209.4">4</text>
</g>
<g font-size="4.4">
<text x="14.9" y="251.5">1.ALL PLATESANDANGLESATTACHED SHALL BE CENTERED TO MAIN MEMBER U.N.O.</text>
<text x="14.9" y="246.3">SHOP NOTES:</text>
<text x="14.9" y="256.7">2.ALL RUNNING DIMENSIONSARE MEASURED FROM LEFT END OF BEAM INDICATED THUS</text>
<text x="14.9" y="262">3.</text>
<text x="22.3" y="262">INDICATES FRAMING SIDE OF BEAM. PAINT STRIPE SHEAR TABAS REQUIRED.</text>
</g>
<text font-size="4.2" x="346" y="209.1">ENTERPRISES, LLC</text>
<g font-size="4">
<text x="84" y="31.9">1/</text>
<text x="86.2" y="33.3">4</text>
<text x="189.3" y="31.9">3/</text>
<text x="191.6" y="33.3">16</text>
</g>
<g font-size="3.7">
<text x="273.2" y="25.6">ASSEMBLY</text>
<text x="286.2" y="25.6">TOTAL</text>
<text x="295.1" y="25.6">SUB-PIECE</text>
<text x="310.4" y="25.6">UNIT</text>
<text x="330.5" y="25.6">MATERIAL</text>
<text x="357.1" y="25.6">LENGTH</text>
<text x="378.3" y="25.6">REMARKS</text>
<text x="398.4" y="25.6">UNIT</text>
<text x="410.2" y="25.6">TOTAL</text>
<text x="272.1" y="35.5">03B1008</text>
<text x="275.6" y="30.4">MARK</text>
<text x="287.4" y="30.4">QTY</text>
<text x="288.6" y="35.5">ONE</text>
<text x="298" y="30.4">MARK</text>
<text x="311" y="30.4">QTY</text>
<text x="319.3" y="35.5">BEAM</text>
<text x="328.7" y="30.4">DESCRIPTION</text>
<text x="353" y="30.4">FT</text>
<text x="360.3" y="30.4">IN</text>
<text x="397.8" y="30.4">WEIGHT</text>
<text x="402" y="35.5">601</text>
<text x="409.6" y="30.4">WEIGHT</text>
<text x="412.6" y="35.5">601</text>
<text x="290.9" y="40.2">1</text>
<text x="294.5" y="40.2">03B1008</text>
<text x="315.8" y="40.2">1</text>
<text x="319.3" y="40.2">W12x16</text>
<text x="354.9" y="40.2">22</text>
<text x="358.9" y="40.2">0</text>
<text x="370.1" y="40.2">A992</text>
<text x="402" y="40.2">353</text>
<text x="412.6" y="40.2">353</text>
<text x="290.9" y="45">2</text>
<text x="294.5" y="45">a934</text>
<text x="315.8" y="45">2</text>
<text x="319.3" y="45">L6x4x</text>
<text x="354.9" y="45">10</text>
<text x="358.9" y="45">8</text>
<text x="370.1" y="45">A36</text>
<text x="402" y="45">110</text>
<text x="412.6" y="45">220</text>
<text x="290.9" y="49.7">2</text>
<text x="294.5" y="49.7">a923</text>
<text x="315.8" y="49.7">2</text>
<text x="319.3" y="49.7">L4x4x</text>
<text x="356" y="49.7">0</text>
<text x="358.9" y="49.7">9</text>
<text x="370.1" y="49.7">A36</text>
<text x="404.3" y="49.7">6</text>
<text x="413.8" y="49.7">12</text>
<text x="290.9" y="54.5">2</text>
<text x="290.9" y="59.3">6</text>
<text x="294.5" y="54.5">a924</text>
<text x="315.8" y="54.5">2</text>
<text x="315.8" y="59.3">6</text>
<text x="319.3" y="54.5">L4x4x</text>
<text x="322.2" y="59.3">DiaF1852N</text>
<text x="356" y="54.5">0</text>
<text x="356" y="59.3">0</text>
<text x="358.9" y="54.5">9</text>
<text x="358.9" y="59.3">2</text>
<text x="370.1" y="54.5">A36</text>
<text x="404.3" y="54.5">6</text>
<text x="404.3" y="59.3">1</text>
<text x="413.8" y="54.5">12</text>
<text x="415" y="59.3">4</text>
<text x="319.3" y="68.8">FIELDBOLTS</text>
<text x="290.9" y="73.6">6</text>
<text x="322.2" y="73.6">DiaF1852N</text>
<text x="356" y="73.6">0</text>
<text x="358.9" y="73.6">2</text>
<text x="325.3" y="163.4">FOR SHOP USE :</text>
<text x="383.7" y="163.4">QUALITY CONTROL</text>
<text x="391.4" y="167.8">CHECK</text>
</g>
<g font-size="3.1">
<text x="360" y="39.4">13/</text>
<text x="362.3" y="40.5">16</text>
<text x="324.6" y="44.1">5/</text>
<text x="326" y="45.3">16</text>
<text x="360" y="44.1">1/</text>
<text x="361.4" y="45.3">8</text>
<text x="324.6" y="48.9">5/</text>
<text x="324.6" y="53.7">5/</text>
<text x="326" y="50">16</text>
<text x="319.3" y="58.4">3/</text>
<text x="320.7" y="59.5">4</text>
<text x="326" y="54.8">16</text>
<text x="319.3" y="72.7">3/</text>
<text x="320.7" y="73.8">4</text>
<text x="360" y="72.7">1/</text>
<text x="361.4" y="73.8">4</text>
<text x="336.2" y="167.4">INITIAL</text>
<text x="350" y="167.1">HOURS</text>
<text x="364.6" y="167.2">DATE</text>
<text x="325.2" y="171.3">CUT</text>
<text x="399.8" y="172.8">DIMENSIONAL</text>
<text x="325.1" y="175.8">VISUAL</text>
<text x="399.8" y="177.9">VISUAL</text>
<text x="325.5" y="180">DATE</text>
<text x="325.7" y="184.4">DATE</text>
<text x="399.8" y="183.1">DATE</text>
<text x="346" y="215">MISCELLANEOUS METALS FABRICATORAND ERECTORS</text>
<text x="346" y="218.6">623 BAUMGARDNER ROAD, LANCASTER, PA17603</text>
<text x="346" y="225.8">WWW.STEELFABENTERPRISES.COM</text>
<text x="346" y="222.2">TEL. (717)464-0330</text>
<text x="378.3" y="222.2">FAX (717)464-9464</text>
<text x="324.7" y="230.5">PROJECT OWNER : CK CAPITAL, LLC</text>
<text x="208.8" y="238.8">ALL RE-ENTRANT CUT</text>
<text x="324.7" y="235.1">PROJECT DESCRIPTION : CLEVELAND BROTHERS-MILESBURG</text>
<text x="324.9" y="239.5">PROJECTADDRESS : 1025N. EAGLE VALLY ROAD, HOWARD, PA16841</text>
<text x="208.8" y="242.5">TO BE</text>
<text x="218.4" y="242.5">&quot; RADIUSED (U.N.O)</text>
<text x="242.9" y="245.3">REV#</text>
<text x="252.7" y="245.3">DWN BY</text>
<text x="278.1" y="245.3">DESCRIPTION</text>
<text x="313.5" y="245.3">DATE</text>
<text x="324.9" y="244.2">CONTRACTOR : KINSLEY CONSTRUCTION, INC.</text>
<text x="208.5" y="247">WELDS : E70XX</text>
<text x="208.7" y="251.7">HOLES :</text>
<text x="224.2" y="251.8">&quot; DIA(U.N.O)</text>
<text x="242.9" y="249.9">A</text>
<text x="252.7" y="249.9">GSV</text>
<text x="264.9" y="249.9">ISSUED FORAPPROVAL</text>
<text x="309" y="249.9">Jun 11</text>
<text x="315.5" y="249.9">2025</text>
<text x="325.1" y="250">DRAWN BY : BAS</text>
<text x="358.2" y="250.5">DATE : 06-07-2025</text>
<text x="379.3" y="248.9">PROJ.</text>
<text x="407.2" y="250.5">REV #</text>
<text x="208.7" y="256.3">MAT'L :</text>
<text x="219.3" y="256.4">A36 (U.N.O)</text>
<text x="325" y="257.6">CHECKED BY : GSV</text>
<text x="358.3" y="257.7">DATE : 06-09-2025</text>
<text x="379.3" y="252.5">NO. :</text>
<text x="379.5" y="255.9">DWG</text>
<text x="410.5" y="255.5">A</text>
<text x="208.6" y="260.7">CLEAN : SSPC-SP3</text>
<text x="324.9" y="262.9">DWG DESCRIPTION :</text>
<text x="350.4" y="263">BEAM DETAIL</text>
<text x="379.5" y="259.5">NO. :</text>
<text x="208.9" y="265">PAINT : SHOP PRIMER</text>
</g>
<g font-size="2.7">
<text x="336.1" y="189">THE INFORMATION NOTED HEREON THIS DRAWING IS THE</text>
<text x="336.1" y="195.4">NOTED BE USED WITHOUT WRITTEN CONSENT.</text>
<text x="336.1" y="192.2">PROPERTY OF STEEL FAB ENTERPRISES, INC.AND SHALL</text>
</g>
<g font-size="2.6">
<text x="215.9" y="241.8">1/</text>
<text x="217.4" y="242.7">2</text>
<text x="219.3" y="251.1">13/</text>
<text x="222" y="252.1">16</text>
</g>
<g font-size="2.5">
<text x="11.7" y="237.1" transform="rotate(-90 11.7 237.1)">18:24:26</text>
<text x="11.8" y="243.8" transform="rotate(-90 11.8 243.8)">2025</text>
<text x="11.8" y="250.1" transform="rotate(-90 11.8 250.1)">Jun 17</text>
<text x="11.9" y="265.8" transform="rotate(-90 11.9 265.8)">PRINTED ON</text>
</g>
</svg>
